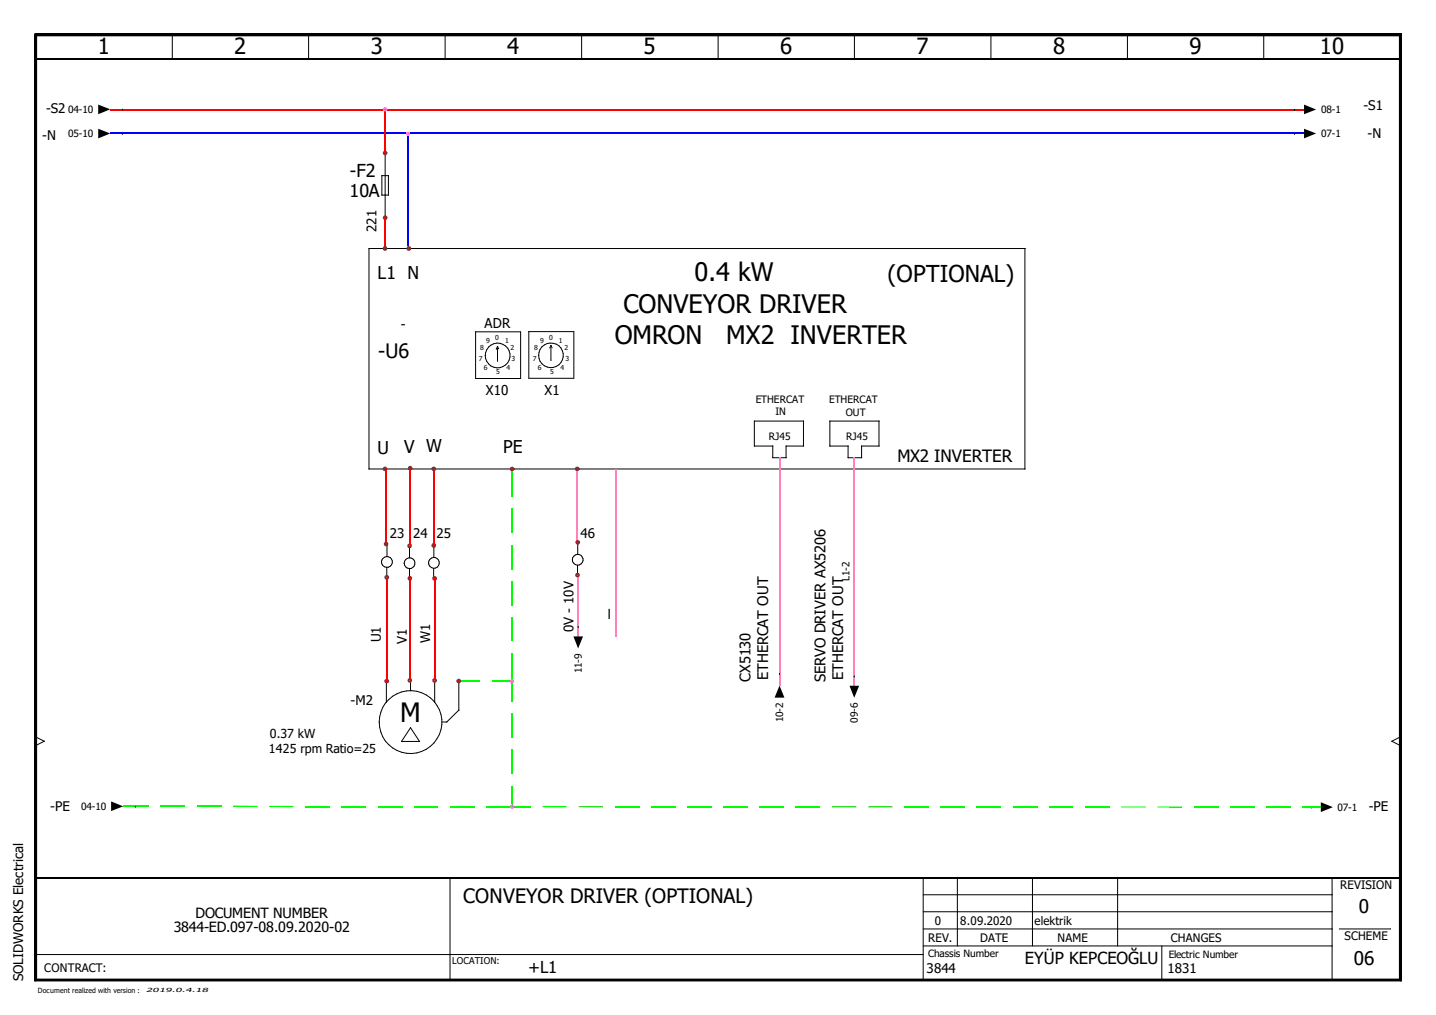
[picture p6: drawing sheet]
<svg xmlns="http://www.w3.org/2000/svg" width="297mm" height="210mm" viewBox="0 0 297 210" stroke-linecap="round" stroke-linejoin="round" font-family="sans-serif">
<path d="M0 0h297v209.9h-297z" fill="none" stroke="#fff" stroke-width=".21"/>
<g fill="none" stroke="#000" stroke-width=".21">
<path d="M7.2 7l.4 .4zM7.2 7h282.6zM7.2 7v195.9zM7.2 7h282.6v195.9h-282.6zM7.6 7.4h281.9zM7.6 7.4v195.1zM7.6 7.4h281.9v195.1h-281.9zM35.7 7.2l-.1 4.9M63.9 7.2l-.1 4.9M92.1 7.2v4.9M120.4 7.2l-.1 4.9M148.6 7.2l-.1 4.9"/>
<path d="M176.8 7.2l-.1 4.9M205 7.2v4.9M233.3 7.2l-.1 4.9M261.4 7.2v4.9M289.5 7.4v195.1zM289.8 7l-.3 .4zM289.8 7v195.9zM25.3 22.6h.1M25.3 27.6h.1M79 36.3h1.3v4h-1.3zM79.7 31.7v13.3M267.8 22.6h.1"/>
<path d="M267.8 27.6h.1M76.3 51.4h135.7v45.6h-135.7zM79.7 45h.1M98.4 68.6h9.3v9.7h-9.3zM100.4 73.5h.1M102.9 71.7l.3 .4M102.9 71.7h.1M102.9 71.7l-.2 .5M102.9 72.1l.1 2.6M109.4 68.6h9.3v9.6h-9.3zM111.4 73.5h.1M114 71.5l-.3 .5"/>
<path d="M114 71.5h.1M114 71.5l.2 .4M114 71.9v2.6M114 74.5h.1M159.8 92.2v2.5h2.8M166.2 87.1v5.1M166.2 87.1h-10.2v5.1h3.9M166.2 92.2h-3.6v2.5M175.4 92.2v2.5h2.9M181.8 87.1v5.1M181.9 87.1h-10.2v5.1h3.8M181.9 92.2h-3.7v2.5"/>
<path d="M78.9 116.2h.1M80 117.3v1.9M80.1 112.8l-.1 2.3M83.6 116.5h.1M84.7 113v2.4M84.7 117.6v1.8M88.6 116.4h.1M89.7 117.6h.1M89.7 117.6v1.7M89.8 113l-.1 2.3M118.4 115.7h.1M119.5 116.9v1.8"/>
<path d="M119.5 112.3v2.3M119.6 129.6h.1M161.2 139.3h.1M176.7 139.8h.1M7.4 152.4l1.7 .9M9.1 153.3l-1.7 .9M9.1 153.3h.1M78.4 149.3h.1M79.9 140.8l.1 4.4M84.9 140.8l.1 2M84.9 150.5l-1.8 2.8h3.7M84.9 150.5l1.9 2.8"/>
<path d="M84.9 150.5h.1M89.9 140.8l.1 4.4M91.4 149.3h1.1M94.9 146.9l-2.5 2.4M94.9 146.9h.1M95 140.8l-.1 6.1M287.9 153.3l1.8 .9M287.9 153.3h.1M289.6 152.4l-1.7 .9M28 166.8h.1M271.2 166.9h.1M7.4 197.4h183.6"/>
<path d="M93.1 181.5v21.2M191 195.6h84.6M191 192.1h84.6M191 188.6h84.6M191 185h84.6M191 181.5v21.2M198.1 181.5l-.1 14.1M213.6 181.5v14.1M231.2 181.5v14.1M240.3 195.6l.1 7.1M275.6 181.5l-.1 21.2M277 192.1h10.7"/>
<path d="M7.2 202.9h282.6zM7.6 202.5l-.4 .4zM7.6 202.5h281.9zM289.5 202.5l.3 .4z"/>
<circle cx="102.9" cy="73.5" r="2.56"/>
<circle cx="114" cy="73.5" r="2.56"/>
<circle cx="80" cy="116.2" r="1.13"/>
<circle cx="84.7" cy="116.5" r="1.12"/>
<circle cx="89.8" cy="116.4" r="1.11"/>
<circle cx="119.5" cy="115.8" r="1.12"/>
<circle cx="84.9" cy="149.3" r="6.5"/>
</g>
<path d="M7.2 7.2h282.6M7.2 202.7h282.6" fill="none" stroke="#000" stroke-width=".38"/>
<g fill="#000">
<path d="M7.2 7l.4 .4zM289.8 7l-.3 .4zM20.3 21.6l2.5 1-2.5 1zM20.3 26.6l2.5 1-2.5 1zM269.7 21.6l2.5 1-2.5 1zM269.7 26.6l2.5 1-2.5 1zM118.6 131.6h2l-1 2.5zM161.2 141.8l1.1 2.5h-2.1zM175.7 141.8h2l-1 2.5zM23 165.7l2.5 1.1-2.5 .9zM273.2 165.9l2.5 1-2.5 1zM7.6 202.5l-.4 .4z"/>
<path d="M289.5 202.5l.3 .4z"/>
</g>
<path d="M7.4 7v195.9M7.4 12.1h282.2M289.6 7v195.9M7.4 181.5h282.2" fill="none" stroke="#000" stroke-width=".34"/>
<g fill="none" stroke="#0f0" stroke-width=".25">
<path d="M106 97v5.7M106 105.2v5M106 112.7v5M106 120.2v5M106 127.7v4.9M106 135.1v10M95.2 140.9h4.1M101.8 140.9h4.1M106 147.6v5M106 155.1v5M25.5 166.8h5.3M33.3 166.8h5"/>
<path d="M40.8 166.8h5M48.3 166.8h5M55.7 166.8h5M63.2 166.8h5M70.7 166.8h5M78.2 166.8h5M85.7 166.8h4.9M93.1 166.8h5M100.6 166.8h9.2M106 162.6v4.2M112.3 166.8h4.9M119.7 166.8h5"/>
<path d="M127.2 166.8h5M134.7 166.8h5M142.2 166.8h5M149.6 166.8h5M157.1 166.8h5M164.6 166.8h5M172.1 166.8h5M179.6 166.9h5M187.1 166.9h5M194.6 166.9h5M202.1 166.9h4.9M209.5 166.9h5"/>
<path d="M217 166.9h5M224.5 166.9h5M232 166.9h5M239.5 166.9h5M247 166.9h5M254.4 166.9h5M261.9 166.9h5M269.4 166.9h3.8"/>
</g>
<path d="M22.8 22.6h246.9M79.7 22.6v9M79.7 45v5.9M79.8 96.8v15.7M84.8 96.8v15.8M89.7 96.9v15.9M80 119.9v20.9M84.8 119.6v21.1M89.9 119.6v21.1" fill="none" stroke="#f00" stroke-width=".25"/>
<path d="M22.8 27.6h246.9M84.5 27.6v23.3" fill="none" stroke="#00f" stroke-width=".25"/>
<path d="M119.4 96.9v15.5M127.5 97v34.7M161.3 94.5v47.3M176.7 94.5v47.3M119.6 119.3v12.3" fill="none" stroke="#ff7fbf" stroke-width=".21"/>
<g fill="#a50000">
<path d="M119.8 111.8l.2 .3h-.5z"/>
<path d="M119.5 111.7l.3 .1-.3 .3z"/>
<path d="M119.2 111.8l.3-.1v.4z"/>
<path d="M119.2 111.8l.3 .3h-.5z"/>
<path d="M119 112.1l.5 .1-.3 .3z"/>
<path d="M119.5 112.2v.4l-.3-.1z"/>
<path d="M119.5 112.2l.3 .3-.3 .1z"/>
<path d="M119.5 112.1h.5l-.2 .4z"/>
<path d="M119.8 118.6l.2 .4h-.5z"/>
<path d="M119.5 118.4l.3 .2-.3 .3z"/>
<path d="M119.1 118.6l.4-.2v.5z"/>
<path d="M119.1 118.6l.3 .4h-.4z"/>
<path d="M119 119h.4l-.3 .3z"/>
<path d="M119.4 119l.1 .4-.4-.1z"/>
<path d="M119.5 119l.3 .3-.3 .1z"/>
<path d="M119.5 119h.5l-.2 .3z"/>
<path d="M119.8 96.6l.1 .3h-.4z"/>
<path d="M119.4 96.5l.4 .1-.3 .3z"/>
<path d="M119 96.6l.4-.1v.4z"/>
<path d="M119 96.6l.4 .3h-.5z"/>
<path d="M118.9 96.9l.5 .1-.4 .3z"/>
<path d="M119 97.3l.4-.3v.5z"/>
<path d="M119.4 97l.4 .3-.4 .2z"/>
<path d="M119.5 96.9h.4l-.1 .4z"/>
<path d="M106 96.9l.3-.3 .2 .4z"/>
<path d="M106 96.5l.3 .1-.3 .3z"/>
<path d="M105.6 96.6l.4-.1v.4z"/>
<path d="M105.6 96.6l.3 .4h-.5z"/>
<path d="M105.4 97h.5l-.3 .3z"/>
<path d="M105.6 97.3l.4-.3v.5z"/>
<path d="M106 97l.3 .3-.3 .2z"/>
<path d="M106 97h.5l-.2 .3z"/>
</g>
<g fill="#ff7fdf">
<path d="M106 166.8l.3-.3 .2 .3z"/>
<path d="M106 166.3l.3 .2-.3 .3z"/>
<path d="M105.6 166.5l.4-.2v.5z"/>
<path d="M105.6 166.5l.3 .3h-.5z"/>
<path d="M105.4 166.8h.5l-.3 .4z"/>
<path d="M105.9 166.8l.1 .5-.4-.1z"/>
<path d="M106 166.8l.3 .4-.3 .1z"/>
<path d="M106 166.8h.5l-.2 .4z"/>
<path d="M106.3 140.5l.1 .4h-.4z"/>
<path d="M105.9 140.4l.4 .1-.3 .3z"/>
<path d="M105.6 140.5l.3-.1v.4z"/>
<path d="M105.6 140.5l.3 .4h-.5z"/>
<path d="M105.4 140.9h.5l-.3 .3z"/>
<path d="M105.9 140.9v.5l-.3-.2z"/>
<path d="M106 140.9l.3 .3-.4 .2z"/>
<path d="M106 140.9h.4l-.1 .3z"/>
</g>
<g fill="#a50000">
<path d="M95 140.8l.2-.3 .2 .3z"/>
<path d="M94.9 140.3l.3 .2-.2 .3z"/>
<path d="M94.5 140.5l.4-.2v.5z"/>
<path d="M94.5 140.5l.4 .3h-.5z"/>
<path d="M94.4 140.8l.5 .1-.4 .3z"/>
<path d="M94.5 141.2l.4-.3v.5z"/>
<path d="M94.9 140.9l.3 .3-.3 .2z"/>
<path d="M95 140.8h.4l-.2 .4z"/>
<path d="M90 140.7l.3-.3 .1 .3z"/>
<path d="M89.9 140.2l.4 .2-.3 .3z"/>
<path d="M89.5 140.4l.4-.2v.5z"/>
<path d="M89.5 140.4l.4 .3h-.5z"/>
<path d="M89.4 140.7l.5 .1-.4 .3z"/>
<path d="M89.5 141.1l.4-.3v.4z"/>
<path d="M89.9 140.8l.4 .3-.4 .1z"/>
<path d="M90 140.7h.4l-.1 .4z"/>
<path d="M90.3 119.3l.1 .3h-.4z"/>
<path d="M89.9 119.1l.4 .2-.3 .3z"/>
<path d="M89.5 119.3l.4-.2v.4z"/>
<path d="M89.5 119.3l.4 .3h-.5z"/>
<path d="M89.4 119.6h.5l-.4 .4z"/>
<path d="M89.9 119.6v.5l-.4-.1z"/>
<path d="M89.9 119.7l.4 .3-.4 .1z"/>
<path d="M90 119.6h.4l-.1 .4z"/>
<path d="M89.7 112.8l.4-.4 .1 .4z"/>
<path d="M89.7 112.3l.4 .1-.4 .4z"/>
<path d="M89.4 112.4l.3-.1v.4z"/>
<path d="M89.4 112.4l.3 .4h-.5z"/>
<path d="M89.2 112.8h.5l-.3 .4z"/>
<path d="M89.7 112.8v.5l-.3-.1z"/>
<path d="M89.7 112.8l.4 .4-.4 .1z"/>
<path d="M89.7 112.8h.5l-.1 .4z"/>
<path d="M89.7 96.9l.4-.3 .1 .3z"/>
<path d="M89.7 96.5l.4 .1-.4 .3z"/>
<path d="M89.4 96.6l.3-.1v.4z"/>
<path d="M89.4 96.6l.3 .3h-.5z"/>
<path d="M89.2 96.9l.5 .1-.3 .3z"/>
<path d="M89.7 97v.5l-.3-.2z"/>
<path d="M89.7 97l.4 .3-.4 .2z"/>
<path d="M89.7 97l.5-.1-.1 .4z"/>
<path d="M84.9 96.8l.3-.3 .1 .3z"/>
<path d="M84.8 96.3l.4 .2-.3 .3z"/>
<path d="M84.5 96.5l.3-.2v.5z"/>
<path d="M84.5 96.5l.3 .3h-.4z"/>
<path d="M84.4 96.8l.4 .1-.3 .3z"/>
<path d="M84.5 97.2l.3-.3v.4z"/>
<path d="M84.8 96.9l.4 .3-.4 .1z"/>
<path d="M84.9 96.9l.4-.1-.1 .4z"/>
<path d="M84.8 140.7l.3-.3 .2 .3z"/>
<path d="M84.8 140.2l.3 .2-.3 .3z"/>
<path d="M84.4 140.4l.4-.2v.5z"/>
<path d="M84.4 140.4l.3 .3h-.4z"/>
<path d="M84.3 140.7l.4 .1-.3 .3z"/>
<path d="M84.4 141.1l.4-.3v.4z"/>
<path d="M84.8 140.8l.3 .3-.3 .1z"/>
<path d="M84.8 140.8l.5-.1-.2 .4z"/>
<path d="M84.8 119.6l.3-.3 .2 .3z"/>
<path d="M84.8 119.1l.3 .2-.3 .3z"/>
<path d="M84.4 119.3l.4-.2v.4z"/>
<path d="M84.4 119.3l.3 .3h-.4z"/>
<path d="M84.3 119.6h.4l-.3 .4z"/>
<path d="M84.7 119.6l.1 .5-.4-.1z"/>
<path d="M84.8 119.6l.3 .4-.3 .1z"/>
<path d="M84.8 119.6h.5l-.2 .4z"/>
<path d="M85.1 112.5l.1 .4h-.5z"/>
<path d="M84.7 112.4l.4 .1-.4 .4z"/>
<path d="M84.4 112.5l.3-.1v.5z"/>
<path d="M84.4 112.5l.3 .4h-.5z"/>
<path d="M84.2 112.9h.5l-.3 .3z"/>
<path d="M84.7 112.9v.5l-.3-.2z"/>
<path d="M84.7 112.9l.4 .3-.4 .2z"/>
<path d="M84.7 112.9h.5l-.1 .3z"/>
<path d="M84.9 51l.2 .4h-.5z"/>
<path d="M84.6 50.9l.3 .1-.3 .4z"/>
<path d="M84.2 51l.4-.1v.5z"/>
<path d="M84.2 51l.3 .4h-.4z"/>
<path d="M84.1 51.4h.4l-.3 .3z"/>
<path d="M84.2 51.7l.4-.3v.5z"/>
<path d="M84.6 51.4l.3 .3-.3 .2z"/>
<path d="M84.6 51.4h.5l-.2 .3z"/>
</g>
<g fill="#ff7fdf">
<path d="M84.8 27.3l.1 .3h-.4z"/>
<path d="M84.5 27.1l.3 .2-.3 .3z"/>
<path d="M84.1 27.3l.4-.2v.5z"/>
<path d="M84.1 27.3l.3 .3h-.5z"/>
<path d="M83.9 27.6h.5l-.3 .4z"/>
<path d="M84.1 28l.4-.3v.4z"/>
<path d="M84.5 27.7l.3 .3-.3 .1z"/>
<path d="M84.5 27.6h.4l-.1 .4z"/>
</g>
<g fill="#a50000">
<path d="M80 140.8l.3-.3 .2 .3z"/>
<path d="M80 140.3l.3 .2-.3 .3z"/>
<path d="M79.6 140.5l.4-.2v.5z"/>
<path d="M79.6 140.5l.4 .3h-.5z"/>
<path d="M79.5 140.8l.5 .1-.4 .3z"/>
<path d="M79.6 141.2l.4-.3v.5z"/>
<path d="M80 140.9l.3 .3-.3 .2z"/>
<path d="M80 140.8h.5l-.2 .4z"/>
<path d="M80.3 119l.2 .4h-.5z"/>
<path d="M80 118.9l.3 .1-.3 .4z"/>
<path d="M79.6 119l.4-.1v.4z"/>
<path d="M79.6 119l.4 .4h-.5z"/>
<path d="M79.5 119.4h.5l-.4 .4z"/>
<path d="M80 119.4v.5l-.4-.1z"/>
<path d="M80 119.5l.3 .3-.3 .1z"/>
<path d="M80 119.4h.5l-.2 .4z"/>
<path d="M79.9 112.4l.3-.3 .1 .4z"/>
<path d="M79.8 112l.4 .1-.3 .3z"/>
<path d="M79.5 112.1l.3-.1v.4z"/>
<path d="M79.5 112.1l.3 .4h-.4z"/>
<path d="M79.4 112.5h.4l-.3 .4z"/>
<path d="M79.8 112.5v.5l-.3-.1z"/>
<path d="M79.8 112.5l.4 .4-.4 .1z"/>
<path d="M79.9 112.5h.4l-.1 .4z"/>
<path d="M80 44.7l.2 .3h-.5z"/>
<path d="M79.7 44.5l.3 .2-.3 .3z"/>
<path d="M79.3 44.7l.4-.2v.5z"/>
<path d="M79.3 44.7l.3 .3h-.4z"/>
<path d="M79.2 45h.4l-.3 .4z"/>
<path d="M79.6 45l.1 .5-.4-.1z"/>
<path d="M79.7 45l.3 .4-.3 .1z"/>
<path d="M79.7 45h.5l-.2 .4z"/>
<path d="M80 31.3l.2 .3h-.5z"/>
<path d="M79.7 31.2l.3 .1-.3 .3z"/>
<path d="M79.3 31.3l.4-.1v.4z"/>
<path d="M79.3 31.3l.3 .3h-.4z"/>
<path d="M79.2 31.6l.4 .1-.3 .3z"/>
<path d="M79.6 31.7l.1 .4-.4-.1z"/>
<path d="M79.7 31.7l.3 .3-.3 .1z"/>
<path d="M79.7 31.6h.5l-.2 .4z"/>
</g>
<g fill="#ff7fdf">
<path d="M80 22.3l.2 .3h-.5z"/>
<path d="M79.7 22.1l.3 .2-.3 .3z"/>
<path d="M79.3 22.3l.4-.2v.5z"/>
<path d="M79.3 22.3l.3 .3h-.4z"/>
<path d="M79.2 22.6h.4l-.3 .4z"/>
<path d="M79.6 22.6l.1 .5-.4-.1z"/>
<path d="M79.7 22.6l.3 .4-.3 .1z"/>
<path d="M79.7 22.6h.5l-.2 .4z"/>
</g>
<g fill="#a50000">
<path d="M79.7 96.9l.3-.3 .1 .4z"/>
<path d="M79.6 96.5l.4 .1-.3 .3z"/>
<path d="M79.3 96.6l.3-.1v.4z"/>
<path d="M79.3 96.6l.3 .4h-.5z"/>
<path d="M79.1 97h.5l-.3 .3z"/>
<path d="M79.6 97v.5l-.3-.2z"/>
<path d="M79.6 97l.4 .3-.4 .2z"/>
<path d="M79.7 97h.4l-.1 .3z"/>
<path d="M79.7 51.4l.3-.4 .1 .4z"/>
<path d="M79.6 50.9l.4 .1-.3 .4z"/>
<path d="M79.3 51l.3-.1v.5z"/>
<path d="M79.3 51l.3 .4h-.5z"/>
<path d="M79.1 51.4h.5l-.3 .3z"/>
<path d="M79.6 51.4v.5l-.3-.2z"/>
<path d="M79.6 51.4l.4 .3-.4 .2z"/>
<path d="M79.7 51.4h.4l-.1 .3z"/>
</g>
<text font-size="5.5" x="82.8" y="149.3">M</text>
<g font-size="5.3">
<text x="143.7" y="58.2">0.4 kW</text>
<text x="128.9" y="64.7">CONVEYOR DRIVER</text>
<text x="127.2" y="71.1">OMRON</text>
<text x="150.2" y="71.1">MX2 INVERTER</text>
</g>
<text font-size="4.8" x="183.6" y="58.3">(OPTIONAL)</text>
<g font-size="4.6">
<text x="20.2" y="11.3">1</text>
<text x="48.5" y="11.3">2</text>
<text x="76.7" y="11.3">3</text>
<text x="104.9" y="11.3">4</text>
<text x="133.1" y="11.3">5</text>
<text x="161.4" y="11.3">6</text>
<text x="189.6" y="11.3">7</text>
<text x="217.8" y="11.3">8</text>
<text x="246" y="11.3">9</text>
<text x="273" y="11.3">10</text>
</g>
<g font-size="4.1">
<text x="78.2" y="74">-U6</text>
<text x="95.8" y="186.7">CONVEYOR DRIVER (OPTIONAL)</text>
</g>
<g font-size="3.9">
<text x="281.1" y="188.8">0</text>
<text x="280" y="199.5">06</text>
</g>
<g font-size="3.7">
<text x="72.3" y="40.6">10A</text>
<text x="72.4" y="36.7">-F2</text>
</g>
<g font-size="3.6">
<text x="78.1" y="57.8">L1 N</text>
<text x="78.1" y="94">U</text>
<text x="83.6" y="93.6">V W</text>
<text x="104.1" y="93.7">PE</text>
</g>
<text font-size="3.5" x="185.6" y="95.5">MX2 INVERTER</text>
<g font-size="3.4">
<text x="109.3" y="201.1">+L1</text>
<text x="212" y="199.4">EYÜP KEPCEOĞLU</text>
</g>
<g font-size="3">
<text x="155.3" y="141" transform="rotate(-90 155.3 141)">CX5130</text>
<text x="158.9" y="140.5" transform="rotate(-90 158.9 140.5)">ETHERCAT OUT</text>
<text x="170.8" y="141" transform="rotate(-90 170.8 141)">SERVO DRIVER AX5206</text>
<text x="174.4" y="140.5" transform="rotate(-90 174.4 140.5)">ETHERCAT OUT</text>
</g>
<g font-size="2.9">
<text x="40.5" y="189.8">DOCUMENT NUMBER</text>
<text x="35.9" y="192.7">3844-ED.097-08.09.2020-02</text>
</g>
<g font-size="2.8">
<text x="82.9" y="68">-</text>
<text x="100.2" y="67.8">ADR</text>
<text x="100.5" y="81.7">X10</text>
<text x="112.6" y="81.8">X1</text>
</g>
<g font-size="2.7">
<text x="9.5" y="23.3">-S2</text>
<text x="282" y="22.7">-S1</text>
<text x="8.7" y="29">-N</text>
<text x="282.9" y="28.5">-N</text>
<text x="77.9" y="47.9" transform="rotate(-90 77.9 47.9)">221</text>
<text x="80.6" y="111.2">23 24 25</text>
<text x="120.1" y="111.3">46</text>
<text x="118.6" y="130.7" transform="rotate(-90 118.6 130.7)">0V - 10V</text>
<text x="125.7" y="127.9">l</text>
<text x="78.8" y="132.8" transform="rotate(-90 78.8 132.8)">U1</text>
<text x="84.2" y="133.1" transform="rotate(-90 84.2 133.1)">V1</text>
<text x="89" y="133" transform="rotate(-90 89 133)">W1</text>
<text x="72.5" y="145.8">-M2</text>
<text x="10.4" y="167.6">-PE</text>
<text x="283.1" y="167.8">-PE</text>
<text x="4.8" y="202.9" transform="rotate(-90 4.8 202.9)">SOLIDWORKS Electrical</text>
<text x="191.7" y="201.1">3844</text>
<text x="241.5" y="201.3">1831</text>
</g>
<g font-size="2.6">
<text x="55.6" y="155.8">1425 rpm Ratio=25</text>
<text x="55.8" y="152.7">0.37 kW</text>
</g>
<g font-size="2.4">
<text x="277.2" y="183.9">REVISION</text>
<text x="193.4" y="191.3">0</text>
<text x="198.6" y="191.3">8.09.2020</text>
<text x="214" y="191.3">elektrik</text>
<text x="192" y="194.7">REV.</text>
<text x="202.7" y="194.7">DATE</text>
<text x="218.8" y="194.7">NAME</text>
<text x="242.2" y="194.7">CHANGES</text>
<text x="278.1" y="194.4">SCHEME</text>
<text x="9.1" y="200.9">CONTRACT:</text>
</g>
<g font-size="2.1">
<text x="14.1" y="23.4">04-10</text>
<text x="273.3" y="23.4">08-1</text>
<text x="14.1" y="28.4">05-10</text>
<text x="273.3" y="28.4">07-1</text>
<text x="156.3" y="83.4">ETHERCAT</text>
<text x="171.5" y="83.4">ETHERCAT</text>
<text x="160.4" y="85.9">IN</text>
<text x="175" y="85.9">OUT</text>
<text x="159" y="90.9">RJ45</text>
<text x="175" y="90.9">RJ45</text>
<text x="175.7" y="120.2" transform="rotate(-90 175.7 120.2)">L1-2</text>
<text x="120.4" y="139.2" transform="rotate(-90 120.4 139.2)">11-9</text>
<text x="162" y="149.4" transform="rotate(-90 162 149.4)">10-2</text>
<text x="177.5" y="149.4" transform="rotate(-90 177.5 149.4)">09-6</text>
<text x="16.8" y="167.5">04-10</text>
<text x="276.7" y="167.7">07-1</text>
<text x="192" y="198">Chassis Number</text>
<text x="241.8" y="198.1">Electric Number</text>
</g>
<text font-size="1.9" x="93.5" y="199.3">LOCATION:</text>
<text font-size="1.5" x="7.8" y="205.3">Document realized with version :</text>
<g font-size="1.4">
<text x="100.5" y="71">9</text>
<text x="102.4" y="70.3">0</text>
<text x="104.5" y="71">1</text>
<text x="111.7" y="71">9</text>
<text x="113.6" y="70.3">0</text>
<text x="115.6" y="71">1</text>
<text x="99.1" y="74.7">7</text>
<text x="99.3" y="72.4">8</text>
<text x="100.1" y="76.6">6</text>
<text x="102.7" y="77.4">5</text>
<text x="104.8" y="76.6">4</text>
<text x="105.6" y="72.4">2</text>
<text x="105.8" y="74.7">3</text>
<text x="110.2" y="74.7">7</text>
<text x="110.5" y="72.4">8</text>
<text x="111.2" y="76.6">6</text>
<text x="113.8" y="77.4">5</text>
<text x="115.9" y="76.6">4</text>
<text x="116.8" y="72.4">2</text>
<text x="117" y="74.7">3</text>
</g>
<text font-size="1.2" x="30.3" y="205.2">2019.0.4.18</text>
</svg>
